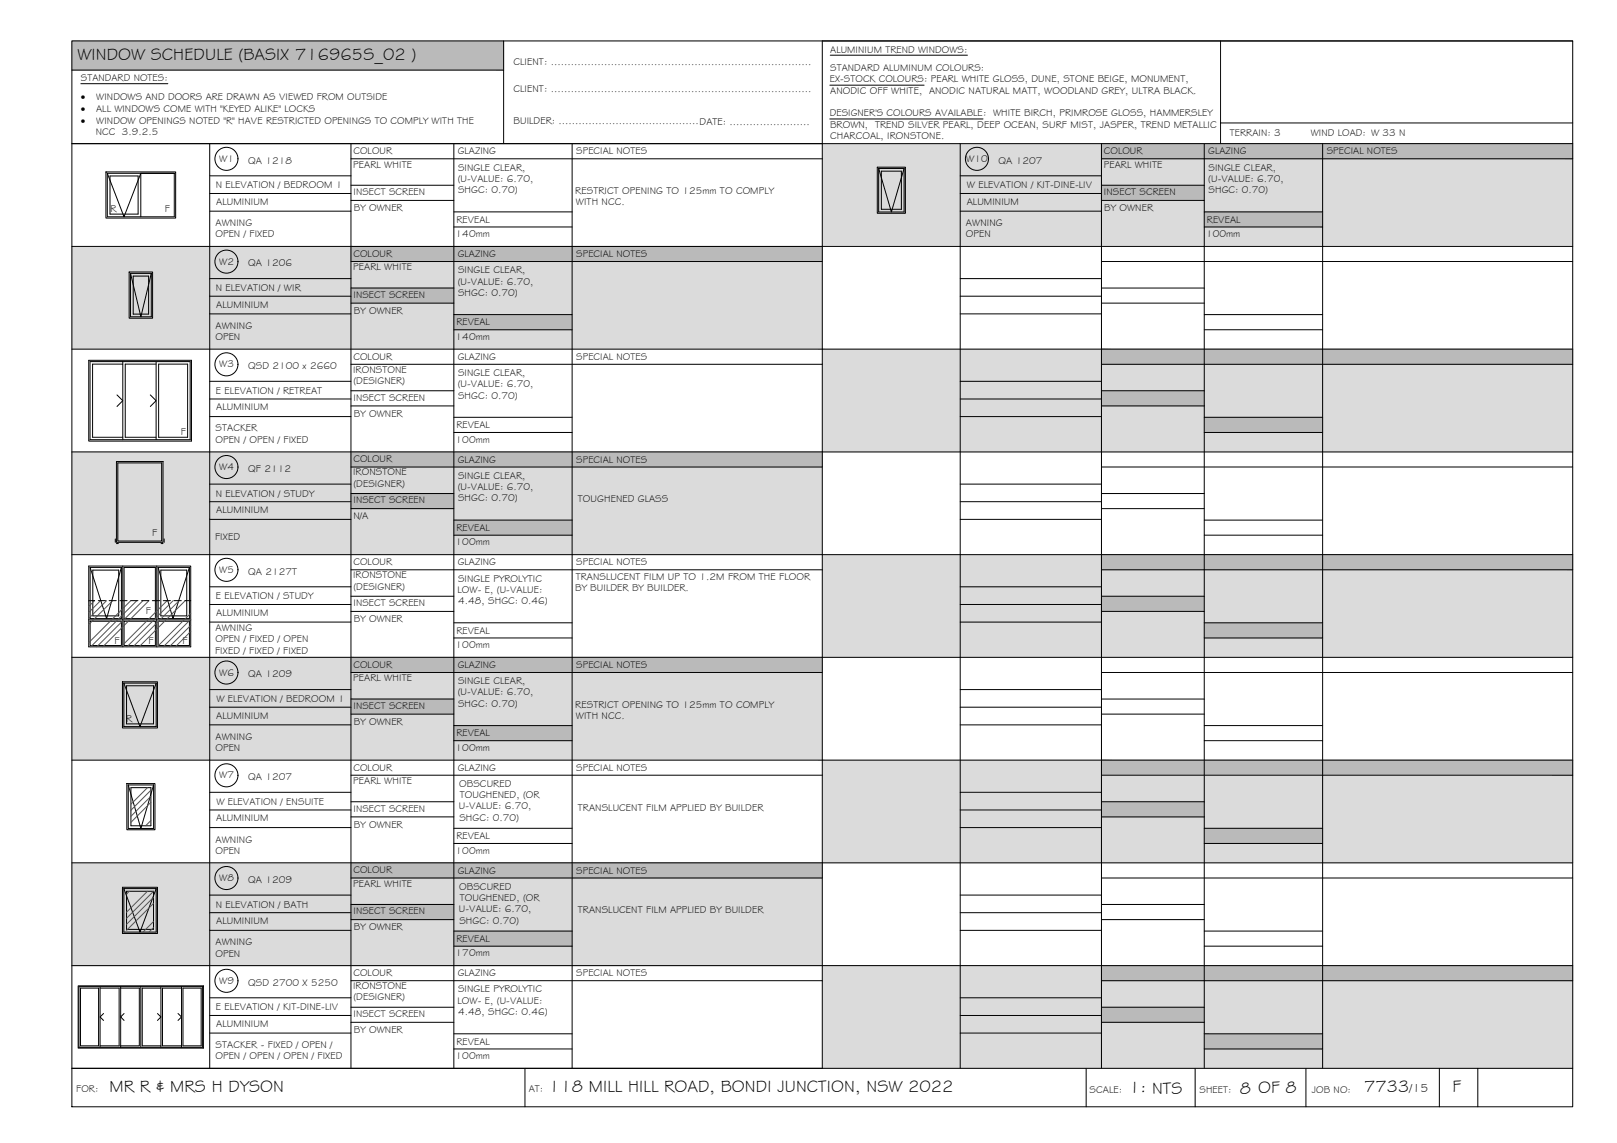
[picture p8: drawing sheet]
<svg xmlns="http://www.w3.org/2000/svg" width="420mm" height="297mm" viewBox="0 0 420 297" stroke-linecap="round" stroke-linejoin="round" font-family="sans-serif">
<!-- layer: WINDOW SCHEDULE HATCH -->
<g fill="#dbdbdb" stroke="#dbdbdb" stroke-width=".26">
<path d="M213.7 37.3l195 26.7v-26.7zM213.7 37.3l195 26.7h-195z"/>
<path d="M18.7 64l195 26.7v-26.7zM18.7 64l195 26.7h-195z"/>
<path d="M213.7 90.7l195 26.7v-26.7zM213.7 90.7l195 26.7h-195z"/>
<path d="M18.7 117.4l195 26.7v-26.7zM18.7 117.4l195 26.7h-195z"/>
<path d="M213.7 144.1l195 26.7v-26.7zM213.7 144.1l195 26.7h-195z"/>
<path d="M18.7 170.8l195 26.7v-26.7zM18.7 170.8l195 26.7h-195z"/>
<path d="M213.7 197.5l195 26.7v-26.7zM213.7 197.5l195 26.7h-195z"/>
<path d="M18.7 224.2l195 26.7v-26.7zM18.7 224.2l195 26.7h-195z"/>
<path d="M213.7 250.9l195 26.7v-26.7zM213.7 250.9l195 26.7h-195z"/>
</g>
<g fill="#bababa" stroke="#bababa" stroke-width=".26">
<path d="M18.7 10.6l112.2 7.6v-7.6zM18.7 10.6l112.2 7.6h-112.2z"/>
<path d="M286.2 37.3l122.5 4v-4zM286.2 37.3l122.5 4h-122.5z"/>
<path d="M286.2 48.1l26.7 4v-4zM286.2 48.1l26.7 4h-26.7z"/>
<path d="M312.9 55.1l30.8 3.9v-3.9zM312.9 55.1l30.8 3.9h-30.8z"/>
<path d="M91.2 64l122.5 4v-4zM91.2 64l122.5 4h-122.5z"/>
<path d="M91.2 74.9l26.7 3.9v-3.9zM91.2 74.9l26.7 3.9h-26.7z"/>
<path d="M117.9 81.8l30.8 3.9v-3.9zM117.9 81.8l30.8 3.9h-30.8z"/>
<path d="M286.2 90.7l122.5 4v-4zM286.2 90.7l122.5 4h-122.5z"/>
<path d="M286.2 101.6l26.7 3.9v-3.9zM286.2 101.6l26.7 3.9h-26.7z"/>
<path d="M312.9 108.5l30.8 3.9v-3.9zM312.9 108.5l30.8 3.9h-30.8z"/>
<path d="M91.2 117.4l122.5 4v-4zM91.2 117.4l122.5 4h-122.5z"/>
<path d="M91.2 128.3l26.7 3.9v-3.9zM91.2 128.3l26.7 3.9h-26.7z"/>
<path d="M117.9 135.2l30.8 3.9v-3.9zM117.9 135.2l30.8 3.9h-30.8z"/>
<path d="M286.2 144.1l122.5 4v-4zM286.2 144.1l122.5 4h-122.5z"/>
<path d="M286.2 155l26.7 3.9v-3.9zM286.2 155l26.7 3.9h-26.7z"/>
<path d="M312.9 161.9l30.8 3.9v-3.9zM312.9 161.9l30.8 3.9h-30.8z"/>
<path d="M91.2 170.8l122.5 4v-4zM91.2 170.8l122.5 4h-122.5z"/>
<path d="M91.2 181.6l26.7 4v-4zM91.2 181.6l26.7 4h-26.7z"/>
<path d="M117.9 188.6l30.8 3.9v-3.9zM117.9 188.6l30.8 3.9h-30.8z"/>
<path d="M286.2 197.5l122.5 4v-4zM286.2 197.5l122.5 4h-122.5z"/>
<path d="M286.2 208.4l26.7 3.9v-3.9zM286.2 208.4l26.7 3.9h-26.7z"/>
<path d="M312.9 215.3l30.8 3.9v-3.9zM312.9 215.3l30.8 3.9h-30.8z"/>
<path d="M91.2 224.2l122.5 4v-4zM91.2 224.2l122.5 4h-122.5z"/>
<path d="M91.2 235l26.7 4v-4zM91.2 235l26.7 4h-26.7z"/>
<path d="M117.9 242l30.8 3.9v-3.9zM117.9 242l30.8 3.9h-30.8z"/>
<path d="M286.2 250.9l122.5 4v-4zM286.2 250.9l122.5 4h-122.5z"/>
<path d="M286.2 261.8l26.7 3.9v-3.9zM286.2 261.8l26.7 3.9h-26.7z"/>
<path d="M312.9 268.7l30.8 3.9v-3.9zM312.9 268.7l30.8 3.9h-30.8z"/>
</g>
<!-- layer: BORDER -->
<g fill="none" stroke="#000" stroke-width=".26">
<path d="M18.7 10.6h390v277h-390zM18.7 18.2h112.2M130.9 10.6v26.7M317.1 10.6v26.7M408.7 10.6h-195v267M18.7 37.3h390M54.5 37.3v240.3M91.2 37.3v240.3M117.9 37.3v240.3M148.7 37.3v240.3M249.5 37.3v240.3M286.2 37.3v240.3"/>
<path d="M312.9 37.3v240.3M317.1 32h91.6M343.7 37.3v240.3M54.5 45.7h36.7M54.5 50.3h36.7M54.5 54.9h36.7M91.2 41.3h122.5M91.2 48.1h26.7M91.2 52.1h26.7M117.9 55.1h30.8M117.9 59h30.8M249.5 45.7h36.7"/>
<path d="M249.5 50.3h36.7M249.5 54.9h36.7M286.2 41.3h122.5M286.2 48.1h26.7M286.2 52.1h26.7M312.9 55.1h30.8M312.9 59h30.8M18.7 64h390M54.5 72.4h36.7M54.5 77h36.7M91.2 68h122.5M91.2 74.9h26.7"/>
<path d="M91.2 78.8h26.7M249.5 72.4h36.7M249.5 77h36.7M286.2 68h122.5M286.2 74.9h26.7M286.2 78.8h26.7M18.7 90.7h390M54.5 81.6h36.7M54.5 99.1h36.7M91.2 94.7h122.5M117.9 81.8h30.8M117.9 85.7h30.8"/>
<path d="M249.5 81.6h36.7M249.5 99.1h36.7M286.2 94.7h122.5M312.9 81.8h30.8M312.9 85.7h30.8M18.7 117.4h390M54.5 103.7h36.7M54.5 108.3h36.7M91.2 101.6h26.7M91.2 105.5h26.7M117.9 108.5h30.8M117.9 112.4h30.8"/>
<path d="M249.5 103.7h36.7M249.5 108.3h36.7M286.2 101.6h26.7M286.2 105.5h26.7M312.9 108.5h30.8M312.9 112.4h30.8M54.5 125.8h36.7M54.5 130.4h36.7M54.5 135h36.7M91.2 121.4h122.5M91.2 128.3h26.7M91.2 132.2h26.7"/>
<path d="M117.9 135.2h30.8M117.9 139.1h30.8M249.5 125.8h36.7M249.5 130.4h36.7M249.5 135h36.7M286.2 121.4h122.5M286.2 128.3h26.7M286.2 132.2h26.7M312.9 135.2h30.8M312.9 139.1h30.8M18.7 144.1h390M54.5 152.5h36.7"/>
<path d="M54.5 157.1h36.7M91.2 148.1h122.5M91.2 155h26.7M91.2 158.9h26.7M249.5 152.5h36.7M249.5 157.1h36.7M286.2 148.1h122.5M286.2 155h26.7M286.2 158.9h26.7M18.7 170.8h390M54.5 161.7h36.7M54.5 179.2h36.7"/>
<path d="M91.2 174.8h122.5M117.9 161.9h30.8M117.9 165.8h30.8M249.5 161.7h36.7M249.5 179.2h36.7M286.2 174.8h122.5M312.9 161.9h30.8M312.9 165.8h30.8M18.7 197.5h390M54.5 183.8h36.7M54.5 188.4h36.7M91.2 181.7h26.7"/>
<path d="M91.2 185.6h26.7M117.9 188.6h30.8M117.9 192.5h30.8M249.5 183.8h36.7M249.5 188.4h36.7M286.2 181.7h26.7M286.2 185.6h26.7M312.9 188.6h30.8M312.9 192.5h30.8M54.5 205.9h36.7M54.5 210.5h36.7M54.5 215.1h36.7"/>
<path d="M91.2 201.5h122.5M91.2 208.4h26.7M91.2 212.3h26.7M117.9 215.3h30.8M117.9 219.2h30.8M249.5 205.9h36.7M249.5 210.5h36.7M249.5 215.1h36.7M286.2 201.5h122.5M286.2 208.4h26.7M286.2 212.3h26.7M312.9 215.3h30.8"/>
<path d="M312.9 219.2h30.8M18.7 224.2h390M54.5 232.6h36.7M54.5 237.2h36.7M91.2 228.2h122.5M91.2 235h26.7M91.2 239h26.7M249.5 232.6h36.7M249.5 237.2h36.7M286.2 228.2h122.5M286.2 235h26.7M286.2 239h26.7"/>
<path d="M18.7 250.9h390M54.5 241.8h36.7M54.5 259.3h36.7M91.2 254.9h122.5M117.9 242h30.8M117.9 245.9h30.8M249.5 241.8h36.7M249.5 259.3h36.7M286.2 254.9h122.5M312.9 242h30.8M312.9 245.9h30.8M18.7 277.6h390"/>
<path d="M54.5 263.9h36.7M54.5 268.5h36.7M91.2 261.8h26.7M91.2 265.7h26.7M117.9 268.7h30.8M117.9 272.6h30.8M136.4 277.6v10M249.5 263.9h36.7M249.5 268.5h36.7M282.2 277.6v10M286.2 261.8h26.7M286.2 265.7h26.7"/>
<path d="M310.5 277.6v10M312.9 268.7h30.8M312.9 272.6h30.8M339.3 277.6v10M374 277.6v10M384 277.6v10"/>
</g>
<!-- layer: TEXT -->
<path d="M215.7 14.3h35.7M21 21.8h22.6M215.6 30.9h39.8M215.6 22.1h24.5" fill="none" stroke="#000" stroke-width=".26"/>
<!-- layer: WINDOWS -->
<g fill="none" stroke="#000" stroke-width=".26">
<path d="M27.9 45h17.4h-8.7M27.9 45l4.3 11.3 4.4-11.3M27.9 45v11.3h17.4v-11.3M28.6 45.7h7.3v9.9h-7.3zM36.6 45v11.3M228.3 43.8l3.3 11.3 3.3-11.3M228.3 43.8h6.6M228.3 43.8v11.3h6.6v-11.3M229 44.5h5.2v9.9h-5.2zM33.9 71l2.7 11.3 2.7-11.3M33.9 71h5.4M33.9 71v11.3h5.4v-11.3"/>
<path d="M34.6 71.7h4v9.9h-4zM23.4 94h26v20.3h-26zM31.9 94.6h-7.8v19h7.8M31.9 94v20.3M40.6 94.6h-8.1v19h8.1M40.6 94v20.3M41.2 94.6h7.6v19h-7.6zM30.3 119.9h12.1v21h-12.1zM30.4 102.6l1.5 1.5-1.5 1.5M39.1 102.6l1.5 1.5-1.5 1.5M30.6 120.3h11.4v20.3h-11.4zM23.4 147.5l4.3 13.3 3.8-13.3"/>
<path d="M23.4 147.5v13.3h8.1v-13.3M23.4 147.5h8.1M24.1 148.2h6.7v11.9h-6.7zM30 140.1v.8M30.3 141.3h.5M32.2 147.5h8.2v13.3h-8.2zM32.2 147.5h8.2M41.1 147.5l3.8 13.3 4.3-13.3M41.1 147.5h8.1M41.1 147.5v13.3h8.1v-13.3M41.8 148.2h6.7v11.9h-6.7zM41.9 141.3h.5"/>
<path d="M42.7 140.1v.8M23.4 161.5h8.1v6.3h-8.1zM32.2 177.5l4.2 11.3 4.2-11.3M32.2 177.5h8.4M32.2 177.5v11.3h8.4v-11.3M32.2 161.5h8.2v6.3h-8.2zM32.9 178.2h7v9.9h-7zM41.1 161.5h8.1v6.3h-8.1zM33.3 204l3.3 11.3 3.3-11.3M33.3 204v11.3h6.6v-11.3M33.3 204h6.6M34 204.7h5.2v9.9h-5.2z"/>
<path d="M32.2 230.9l4.2 11.3 4.2-11.3M32.2 230.9v11.3h8.4v-11.3M32.2 230.9h8.4M32.9 231.6h7v9.9h-7zM20.5 256.4h32.1v15.8h-32.1zM20.9 256.8h4.7v15h-4.7zM26 256.8h5v15h-5M26 256.4v15.8M31.4 256.8h4.8v15h-4.8M31.4 256.4v15.8M36.6 256.4v15.8M41.8 256.8h-4.8v15h4.8"/>
<path d="M41.8 256.4v15.8M47.2 256.8h-5v15h5M47.2 256.4v15.8M47.5 256.8h4.8v15h-4.8zM26.9 263.4l-.9 .9 .9 .9M32.2 263.4l-.8 .9 .8 .9M40.9 263.4l.9 .9-.9 .9M46.3 263.4l.9 .9-.9 .9"/>
<circle cx="58.8" cy="41.3" r="3"/>
<circle cx="253.8" cy="41.3" r="3"/>
<circle cx="58.8" cy="68" r="3"/>
<circle cx="58.8" cy="94.7" r="3"/>
<circle cx="58.8" cy="121.4" r="3"/>
<circle cx="58.8" cy="148.1" r="3"/>
<circle cx="58.8" cy="174.8" r="3"/>
<circle cx="58.8" cy="201.5" r="3"/>
<circle cx="58.8" cy="228.2" r="3"/>
<circle cx="58.8" cy="254.9" r="3"/>
</g>
<!-- layer: NEWWORK -->
<path d="M27.5 44.7h18.1v12h-18.1zM228 43.4h7.3v12h-7.3zM33.6 70.7h6.1v12h-6.1zM23.1 93.6h26.6v21h-26.6zM23.1 147.1h26.5v21h-26.5zM31.9 147.1v21M40.7 147.1v21M23.1 161.1h26.5M31.8 177.2h9.1v12h-9.1zM33 203.6h7.3v12h-7.3zM31.8 230.6h9.1v12h-9.1zM20.3 256.2h32.6v16.2h-32.6z" fill="none" stroke="#000" stroke-width=".26"/>
<!-- layer: HATCH -->
<g fill="none" stroke="#545454" stroke-width=".26">
<path d="M24.6 156.1l-1.5 1.5M26.1 156.1l-3 3.1M27.7 156.1l-4.6 4.6M29.3 156.1l-6.2 6.2M34 156.1l-10.9 10.9M35.5 156.1l-11.9 12M37.1 156.1l-12 12M38.7 156.1l-12 12M43.4 156.1l-12 12M45 156.1l-12 12M46.6 156.1l-12 12M48.1 156.1l-12 12"/>
<path d="M49.6 159.4l-8.8 8.7M49.6 160.9l-7.2 7.2M49.6 162.5l-5.6 5.6M49.6 164.1l-4 4M38.3 204.7l-4.3 4.3M39.2 213.2l-1.3 1.4M39.2 205.4l-5.2 5.2M39.2 206.9l-5.2 5.2M39.2 208.5l-5.2 5.2M33.6 231.6l-.7 .8M38.3 231.6l-5.4 5.5M39.9 239.5l-2.7 2.7"/>
<path d="M39.9 231.6l-7 7M39.9 233.2l-7 7M39.9 234.8l-7 7M39.9 241.1l-1.2 1.1"/>
</g>
<!-- layer: 0.13 -->
<path d="M23.1 156.1h1.5M25.5 156.1h1.9M28.3 156.1h1.9M31.2 156.1h1.8M34 156.1h1.8M36.8 156.1h1.9M39.6 156.1h1.9M42.4 156.1h1.9M45.2 156.1h1.9M48 156.1h1.6" fill="none" stroke="#000" stroke-width=".26"/>
<g font-size="4.5">
<text x="20.2" y="15.6">WINDOW SCHEDULE (BASIX 716965S_02 )</text>
<text x="28.5" y="283.7">MR R &amp; MRS H DYSON</text>
<text x="142.6" y="283.7">118 MILL HILL ROAD, BONDI JUNCTION, NSW 2022</text>
<text x="293.4" y="284">1: NTS</text>
<text x="322.2" y="284.2">8 OF 8</text>
<text x="354.5" y="283.8">7733</text>
<text x="377.5" y="283.8">F</text>
</g>
<text font-size="3.2" x="366.3" y="283.8">/15</text>
<g font-size="2.6">
<text x="133.4" y="16.9">CLIENT: ..............................................................................</text>
<text x="215.7" y="13.6">ALUMINIUM TREND WINDOWS:</text>
<text x="21" y="21.1">STANDARD NOTES:</text>
<text x="215.6" y="21.4">EX-STOCK COLOURS: PEARL WHITE GLOSS, DUNE, STONE BEIGE, MONUMENT,</text>
<text x="215.7" y="18.5">STANDARD ALUMINUM COLOURS:</text>
<text x="21" y="26.1">·</text>
<text x="21" y="29.1">·</text>
<text x="25" y="29.1">ALL WINDOWS COME WITH &quot;KEYED ALIKE&quot; LOCKS</text>
<text x="25" y="26.1">WINDOWS AND DOORS ARE DRAWN AS VIEWED FROM OUTSIDE</text>
<text x="133.4" y="24">CLIENT: ..............................................................................</text>
<text x="215.7" y="24.4">ANODIC OFF WHITE, ANODIC NATURAL MATT, WOODLAND GREY, ULTRA BLACK.</text>
<text x="21" y="32.1">·</text>
<text x="24.9" y="35.1">NCC 3.9.2.5</text>
<text x="25" y="32.1">WINDOW OPENINGS NOTED &quot;R&quot; HAVE RESTRICTED OPENINGS TO COMPLY WITH THE</text>
<text x="133.4" y="32.3">BUILDER: ..........................................DATE: ........................</text>
<text x="215.6" y="30.2">DESIGNER'S COLOURS AVAILABLE: WHITE BIRCH, PRIMROSE GLOSS, HAMMERSLEY</text>
<text x="215.7" y="33.2">BROWN, TREND SILVER PEARL, DEEP OCEAN, SURF MIST, JASPER, TREND METALLIC</text>
<text x="319.6" y="35.4">TERRAIN: 3</text>
<text x="340.6" y="35.4">WIND LOAD: W 33 N</text>
<text x="91.8" y="40.1">COLOUR</text>
<text x="119" y="40.1">GLAZING</text>
<text x="149.7" y="40.1">SPECIAL NOTES</text>
<text x="215.7" y="36.1">CHARCOAL, IRONSTONE.</text>
<text x="286.8" y="40.1">COLOUR</text>
<text x="314" y="40.1">GLAZING</text>
<text x="344.7" y="40.1">SPECIAL NOTES</text>
<text x="57" y="42.1">W1</text>
<text x="64.5" y="42.6">QA 1218</text>
<text x="91.8" y="43.5">PEARL WHITE</text>
<text x="118.9" y="47.2">(U-VALUE: 6.70,</text>
<text x="119" y="44.3">SINGLE CLEAR,</text>
<text x="251.1" y="42.1">W10</text>
<text x="259.5" y="42.6">QA 1207</text>
<text x="286.8" y="43.5">PEARL WHITE</text>
<text x="313.9" y="47.2">(U-VALUE: 6.70,</text>
<text x="314" y="44.3">SINGLE CLEAR,</text>
<text x="56.1" y="49">N ELEVATION / BEDROOM 1</text>
<text x="56.2" y="53.2">ALUMINIUM</text>
<text x="91.8" y="50.7">INSECT SCREEN</text>
<text x="119" y="50.2">SHGC: 0.70)</text>
<text x="149.5" y="50.4">RESTRICT OPENING TO 125mm TO COMPLY</text>
<text x="149.6" y="53.3">WITH NCC.</text>
<text x="251.2" y="49">W ELEVATION / KIT-DINE-LIV</text>
<text x="251.2" y="53.2">ALUMINIUM</text>
<text x="286.9" y="50.7">INSECT SCREEN</text>
<text x="314" y="50.2">SHGC: 0.70)</text>
<text x="28.7" y="55.1">R</text>
<text x="42.8" y="55.1">F</text>
<text x="56" y="58.7">AWNING</text>
<text x="92" y="54.9">BY OWNER</text>
<text x="118.6" y="57.9">REVEAL</text>
<text x="251" y="58.8">AWNING</text>
<text x="286.9" y="54.9">BY OWNER</text>
<text x="313.6" y="57.9">REVEAL</text>
<text x="56" y="61.6">OPEN / FIXED</text>
<text x="118.4" y="61.7">140mm</text>
<text x="251" y="61.7">OPEN</text>
<text x="313.4" y="61.7">100mm</text>
<text x="57" y="68.8">W2</text>
<text x="64.5" y="69.3">QA 1206</text>
<text x="91.8" y="70.2">PEARL WHITE</text>
<text x="91.8" y="66.8">COLOUR</text>
<text x="119" y="66.9">GLAZING</text>
<text x="119" y="71">SINGLE CLEAR,</text>
<text x="149.7" y="66.9">SPECIAL NOTES</text>
<text x="56.1" y="75.7">N ELEVATION / WIR</text>
<text x="91.8" y="77.4">INSECT SCREEN</text>
<text x="118.9" y="73.9">(U-VALUE: 6.70,</text>
<text x="119" y="76.9">SHGC: 0.70)</text>
<text x="56.2" y="79.9">ALUMINIUM</text>
<text x="92" y="81.6">BY OWNER</text>
<text x="56" y="88.4">OPEN</text>
<text x="56" y="85.5">AWNING</text>
<text x="118.4" y="88.3">140mm</text>
<text x="118.6" y="84.6">REVEAL</text>
<text x="57" y="95.5">W3</text>
<text x="64.5" y="96">QSD 2100 x 2660</text>
<text x="91.8" y="93.5">COLOUR</text>
<text x="119" y="93.5">GLAZING</text>
<text x="149.7" y="93.5">SPECIAL NOTES</text>
<text x="91.7" y="96.9">IRONSTONE</text>
<text x="91.8" y="99.8">(DESIGNER)</text>
<text x="118.9" y="100.6">(U-VALUE: 6.70,</text>
<text x="119" y="97.7">SINGLE CLEAR,</text>
<text x="56.1" y="102.4">E ELEVATION / RETREAT</text>
<text x="56.2" y="106.7">ALUMINIUM</text>
<text x="91.8" y="104.1">INSECT SCREEN</text>
<text x="119" y="103.6">SHGC: 0.70)</text>
<text x="47" y="113.1">F</text>
<text x="56" y="112.1">STACKER</text>
<text x="92" y="108.3">BY OWNER</text>
<text x="118.6" y="111.3">REVEAL</text>
<text x="56" y="115">OPEN / OPEN / FIXED</text>
<text x="118.4" y="115">100mm</text>
<text x="57" y="122.2">W4</text>
<text x="64.5" y="122.7">QF 2112</text>
<text x="91.7" y="123.6">IRONSTONE</text>
<text x="91.8" y="120.2">COLOUR</text>
<text x="119" y="120.3">GLAZING</text>
<text x="119" y="124.4">SINGLE CLEAR,</text>
<text x="149.7" y="120.3">SPECIAL NOTES</text>
<text x="56.1" y="129.1">N ELEVATION / STUDY</text>
<text x="91.8" y="126.5">(DESIGNER)</text>
<text x="91.8" y="130.8">INSECT SCREEN</text>
<text x="118.9" y="127.3">(U-VALUE: 6.70,</text>
<text x="119" y="130.3">SHGC: 0.70)</text>
<text x="150.2" y="130.5">TOUGHENED GLASS</text>
<text x="56.2" y="133.3">ALUMINIUM</text>
<text x="91.9" y="134.9">N/A</text>
<text x="118.6" y="138">REVEAL</text>
<text x="39.5" y="139.4">F</text>
<text x="55.9" y="140.3">FIXED</text>
<text x="118.4" y="141.7">100mm</text>
<text x="57" y="148.9">W5</text>
<text x="64.5" y="149.3">QA 2127T</text>
<text x="91.8" y="146.9">COLOUR</text>
<text x="119" y="147">GLAZING</text>
<text x="149.7" y="147">SPECIAL NOTES</text>
<text x="56.1" y="155.8">E ELEVATION / STUDY</text>
<text x="91.7" y="150.3">IRONSTONE</text>
<text x="91.8" y="153.2">(DESIGNER)</text>
<text x="118.9" y="154">LOW- E, (U-VALUE:</text>
<text x="119" y="151.1">SINGLE PYROLYTIC</text>
<text x="149.4" y="153.6">BY BUILDER BY BUILDER.</text>
<text x="149.6" y="150.7">TRANSLUCENT FILM UP TO 1.2M FROM THE FLOOR</text>
<text x="37.9" y="159.5">F</text>
<text x="56.2" y="160">ALUMINIUM</text>
<text x="91.8" y="157.5">INSECT SCREEN</text>
<text x="92" y="161.7">BY OWNER</text>
<text x="119" y="157">4.48, SHGC: 0.46)</text>
<text x="29.8" y="167.3">F</text>
<text x="38.6" y="167.3">F</text>
<text x="47.5" y="167.3">F</text>
<text x="56" y="167">OPEN / FIXED / OPEN</text>
<text x="56" y="164">AWNING</text>
<text x="118.6" y="164.7">REVEAL</text>
<text x="55.9" y="169.9">FIXED / FIXED / FIXED</text>
<text x="91.8" y="173.6">COLOUR</text>
<text x="118.4" y="168.4">100mm</text>
<text x="119" y="173.6">GLAZING</text>
<text x="149.7" y="173.6">SPECIAL NOTES</text>
<text x="57" y="175.6">W6</text>
<text x="64.5" y="176.1">QA 1209</text>
<text x="91.8" y="177">PEARL WHITE</text>
<text x="119" y="177.8">SINGLE CLEAR,</text>
<text x="56.2" y="182.5">W ELEVATION / BEDROOM 1</text>
<text x="91.8" y="184.2">INSECT SCREEN</text>
<text x="118.9" y="180.7">(U-VALUE: 6.70,</text>
<text x="119" y="183.7">SHGC: 0.70)</text>
<text x="149.5" y="183.9">RESTRICT OPENING TO 125mm TO COMPLY</text>
<text x="32.8" y="187.6">R</text>
<text x="56.2" y="186.7">ALUMINIUM</text>
<text x="92" y="188.4">BY OWNER</text>
<text x="118.6" y="191.4">REVEAL</text>
<text x="149.6" y="186.8">WITH NCC.</text>
<text x="56" y="195.2">OPEN</text>
<text x="56" y="192.3">AWNING</text>
<text x="118.4" y="195.1">100mm</text>
<text x="57" y="202.3">W7</text>
<text x="64.5" y="202.7">QA 1207</text>
<text x="91.8" y="203.7">PEARL WHITE</text>
<text x="91.8" y="200.3">COLOUR</text>
<text x="119" y="200.4">GLAZING</text>
<text x="149.7" y="200.4">SPECIAL NOTES</text>
<text x="56.2" y="209.2">W ELEVATION / ENSUITE</text>
<text x="119.3" y="204.5">OBSCURED</text>
<text x="119.5" y="207.4">TOUGHENED, (OR</text>
<text x="56.2" y="213.4">ALUMINIUM</text>
<text x="91.8" y="210.9">INSECT SCREEN</text>
<text x="92" y="215.1">BY OWNER</text>
<text x="119.2" y="210.4">U-VALUE: 6.70,</text>
<text x="119.4" y="213.3">SHGC: 0.70)</text>
<text x="150.2" y="210.6">TRANSLUCENT FILM APPLIED BY BUILDER</text>
<text x="56" y="221.9">OPEN</text>
<text x="56" y="219">AWNING</text>
<text x="118.4" y="221.8">100mm</text>
<text x="118.6" y="218.1">REVEAL</text>
<text x="91.8" y="227">COLOUR</text>
<text x="119" y="227">GLAZING</text>
<text x="149.7" y="227.1">SPECIAL NOTES</text>
<text x="57" y="229">W8</text>
<text x="64.5" y="229.5">QA 1209</text>
<text x="91.8" y="230.4">PEARL WHITE</text>
<text x="119.3" y="231.2">OBSCURED</text>
<text x="56.1" y="235.9">N ELEVATION / BATH</text>
<text x="91.8" y="237.6">INSECT SCREEN</text>
<text x="119.2" y="237.1">U-VALUE: 6.70,</text>
<text x="119.5" y="234.1">TOUGHENED, (OR</text>
<text x="150.2" y="237.3">TRANSLUCENT FILM APPLIED BY BUILDER</text>
<text x="56" y="245.7">AWNING</text>
<text x="56.2" y="240.1">ALUMINIUM</text>
<text x="92" y="241.8">BY OWNER</text>
<text x="118.6" y="244.8">REVEAL</text>
<text x="119.4" y="240">SHGC: 0.70)</text>
<text x="56" y="248.6">OPEN</text>
<text x="118.4" y="248.6">170mm</text>
<text x="57" y="255.7">W9</text>
<text x="64.5" y="256.2">QSD 2700 X 5250</text>
<text x="91.7" y="257.1">IRONSTONE</text>
<text x="91.8" y="253.7">COLOUR</text>
<text x="119" y="253.8">GLAZING</text>
<text x="119" y="257.9">SINGLE PYROLYTIC</text>
<text x="149.7" y="253.8">SPECIAL NOTES</text>
<text x="56.1" y="262.6">E ELEVATION / KIT-DINE-LIV</text>
<text x="91.8" y="260">(DESIGNER)</text>
<text x="118.9" y="260.9">LOW- E, (U-VALUE:</text>
<text x="119" y="263.8">4.48, SHGC: 0.46)</text>
<text x="56.2" y="266.8">ALUMINIUM</text>
<text x="91.8" y="264.3">INSECT SCREEN</text>
<text x="92" y="268.5">BY OWNER</text>
<text x="56" y="275.2">OPEN / OPEN / OPEN / FIXED</text>
<text x="56" y="272.3">STACKER - FIXED / OPEN /</text>
<text x="118.4" y="275.2">100mm</text>
<text x="118.6" y="271.5">REVEAL</text>
<text x="19.8" y="283.8">FOR:</text>
<text x="137.4" y="283.7">AT:</text>
<text x="283.1" y="284">SCALE:</text>
<text x="311.7" y="284">SHEET:</text>
<text x="340.9" y="284">JOB NO:</text>
</g>
</svg>
